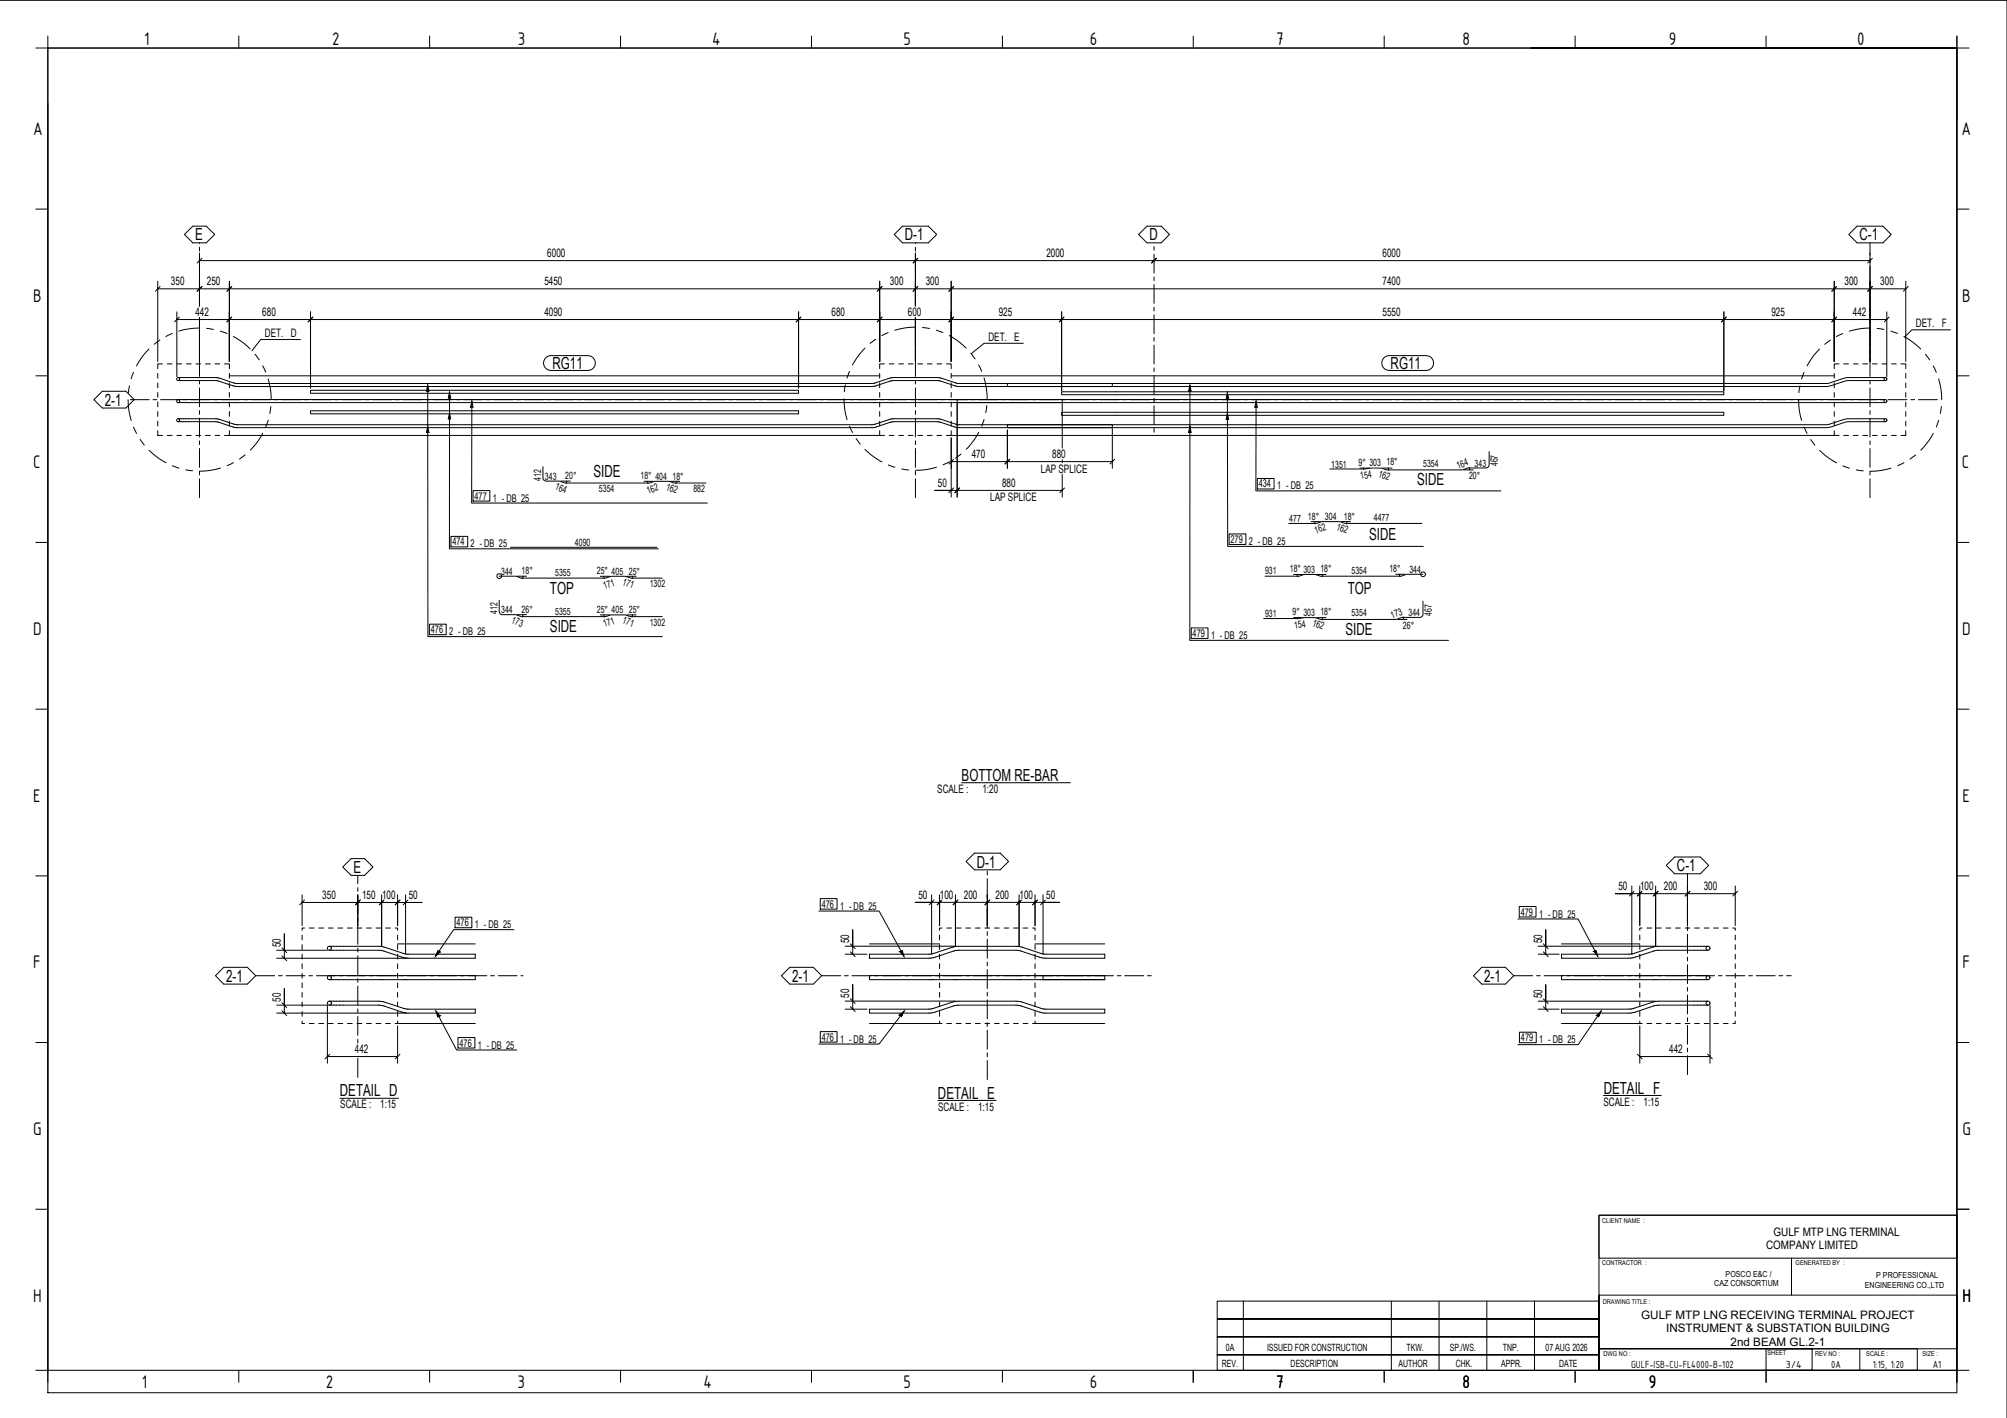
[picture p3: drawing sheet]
<svg xmlns="http://www.w3.org/2000/svg" width="841mm" height="594mm" viewBox="0 0 841 594" stroke-linecap="round" stroke-linejoin="round" font-family="sans-serif">
<!-- layer: S-GRID -->
<g fill="none" stroke="#000" stroke-width=".42">
<path d="M77.3 98.2l3.5-3.4h5.6l3.5 3.4-3.5 3.5h-5.6zM374.7 98.2l3.5-3.4h10.8l3.5 3.4-3.5 3.5h-10.8zM477.1 98.2l3.5-3.4h6l3.5 3.4-3.5 3.5h-6zM778.2 94.8h10.8l3.5 3.4-3.5 3.5h-10.8l-3.5-3.5zM83.6 101.7v.3M83.6 103.6v1.6M83.6 106.8v7.9M83.6 116.3v1.6M83.6 119.5v7.9M383.6 101.7v.3M383.6 103.6v1.6M383.6 106.8v7.9"/>
<path d="M383.6 116.3v1.6M383.6 119.5v7.9M483.6 103.3v1.6M483.6 106.5v7.9M483.6 116v1.6M483.6 119.2v7.9M783.6 101.7v5.2M783.6 108.5v1.6M783.6 111.6v8M83.6 133.9v1.6M83.6 137.1v7.9M383.6 133.9v1.6"/>
<path d="M383.6 137.1v7.9M483.6 128.7v1.6M483.6 131.9v7.9M783.6 121.2v1.6M783.6 124.3v8M783.6 133.9v1.6M783.6 137.1v7.9M83.6 146.6v1.6M83.6 149.8v7.9M83.6 159.3v1.6M383.6 146.6v1.6M383.6 149.8v7.9"/>
<path d="M383.6 159.3v1.6M483.6 141.4v1.6M483.6 144.6v7.9M483.6 154.1v1.6M483.6 157.3v7.9M783.6 146.6v1.6M783.6 149.8v7.9M783.6 159.3v1.6M42.9 163.9h9.9l3.4 3.5-3.4 3.6h-9.9l-3.5-3.6zM54.6 167.4h7.9M64.1 167.4h1.6M67.3 167.4h7.9"/>
<path d="M76.8 167.4h1.6M80 167.4h7.9M83.6 162.5v7.9M83.6 172v1.6M83.6 175.2v7.9M89.5 167.4h1.6M92.7 167.4h7.9M102.2 167.4h1.6M105.4 167.4h8M114.9 167.4h1.6M118.1 167.4h8M127.6 167.4h1.6"/>
<path d="M130.8 167.4h8M140.3 167.4h1.6M143.5 167.4h8M153 167.4h1.6M156.2 167.4h8M165.7 167.4h1.6M168.9 167.4h8M178.4 167.4h1.6M181.6 167.4h8M191.1 167.4h1.6M194.3 167.4h8M203.8 167.4h1.6"/>
<path d="M207 167.4h8M216.5 167.4h1.6M219.7 167.4h8M229.2 167.4h1.6M232.4 167.4h8M241.9 167.4h1.6M245.1 167.4h8M254.6 167.4h1.6M257.8 167.4h8M267.3 167.4h1.6M270.5 167.4h8M280 167.4h1.6"/>
<path d="M283.2 167.4h8M292.7 167.4h1.6M295.9 167.4h8M305.4 167.4h1.6M308.6 167.4h8M318.1 167.4h1.6M321.3 167.4h8M330.8 167.4h1.6M334 167.4h8M343.5 167.4h1.6M346.7 167.4h8M356.2 167.4h1.6"/>
<path d="M359.4 167.4h8M368.9 167.4h1.6M372.1 167.4h8M381.6 167.4h1.6M383.6 162.5v7.9M383.6 172v1.6M383.6 175.2v7.9M384.8 167.4h8M394.3 167.4h1.6M397.5 167.4h8M407 167.4h1.6M410.2 167.4h8"/>
<path d="M419.7 167.4h1.6M422.9 167.4h8M432.4 167.4h1.6M435.6 167.4h8M445.1 167.4h1.6M448.3 167.4h8M457.8 167.4h1.6M461 167.4h8M470.5 167.4h1.6M473.7 167.4h8M483.2 167.4h1.6M483.6 166.8v1.6"/>
<path d="M483.6 170v7.9M483.6 179.5v1.6M486.4 167.4h8M495.9 167.4h1.6M499.1 167.4h8M508.6 167.4h1.6M511.8 167.4h8M521.3 167.4h1.6M524.5 167.4h8M534 167.4h1.6M537.2 167.4h8M546.7 167.4h1.6"/>
<path d="M549.9 167.4h8M559.4 167.4h1.6M562.6 167.4h8M572.1 167.4h1.6M575.3 167.4h8M584.8 167.4h1.6M588 167.4h8M597.5 167.4h1.6M600.7 167.4h8M610.2 167.4h1.6M613.4 167.4h8M622.9 167.4h1.6"/>
<path d="M626.1 167.4h8M635.6 167.4h1.6M638.8 167.4h8M648.3 167.4h1.6M651.5 167.4h8M661 167.4h1.6M664.2 167.4h8M673.7 167.4h1.6M676.9 167.4h8M686.4 167.4h1.6M689.6 167.4h8M699.1 167.4h1.6"/>
<path d="M702.3 167.4h8M711.8 167.4h1.6M715 167.4h8M724.5 167.4h1.6M727.7 167.4h8M737.2 167.4h1.6M740.4 167.4h8M749.9 167.4h1.6M753.1 167.4h8M762.6 167.4h1.6M765.8 167.4h8M775.3 167.4h1.6"/>
<path d="M778.5 167.4h8M783.6 162.5v7.9M783.6 172v1.6M783.6 175.2v7.9M788 167.4h1.6M791.2 167.4h8M800.7 167.4h1.6M803.9 167.4h8M83.6 184.7v1.6M83.6 187.9v7.9M83.6 197.4v1.6M383.6 184.7v1.6"/>
<path d="M383.6 187.9v7.9M383.6 197.4v1.6M783.6 184.7v1.6M783.6 187.9v7.9M783.6 197.4v1.6M83.6 200.6v7.9M383.6 200.6v7.9M783.6 200.6v7.9M143.6 363.2l3.5-3.5h5.7l3.5 3.5-3.5 3.5h-5.7zM149.9 366.7v3.6M149.9 371.9v1.5M149.9 375v8"/>
<path d="M404.8 360.9l3.5-3.5h10.8l3.5 3.5-3.5 3.5h-10.8zM413.7 364.9v1.6M413.7 368.1v8M413.7 377.6v1.6M698.2 362.6l3.5-3.6h10.8l3.5 3.6-3.5 3.5h-10.8zM707.1 366.1v7.9M707.1 375.6v1.6M707.1 378.8v7.9M149.9 384.6v1.5M149.9 387.7v8M149.9 397.3v1.5M413.7 380.8v8"/>
<path d="M413.7 390.3v1.6M413.7 393.5v8M707.1 388.3v1.6M707.1 391.5v7.9M93.8 405.3h9.9l3.5 3.5-3.5 3.5h-9.9l-3.5-3.5zM107.2 408.8h7.9M116.7 408.8h1.6M119.9 408.8h7.9M129.4 408.8h1.6M132.6 408.8h7.9M142.1 408.8h1.6M145.3 408.8h7.9"/>
<path d="M149.9 400.4v8M149.9 410v1.5M149.9 413.1v8M154.8 408.8h1.6M158 408.8h7.9M167.5 408.8h1.6M170.7 408.8h7.9M180.2 408.8h1.6M183.4 408.8h7.9M192.9 408.8h1.6M196.1 408.8h7.9M205.6 408.8h1.6"/>
<path d="M208.8 408.8h7.9M218.3 408.8h.8M327.4 408.8l3.5-3.5h9.9l3.5 3.5-3.5 3.5h-9.9zM344.3 408.8h8M353.9 408.8h1.6M357 408.8h8M366.6 408.8h1.6M369.7 408.8h8M379.3 408.8h1.6M382.4 408.8h8M392 408.8h1.6M395.1 408.8h8"/>
<path d="M404.7 408.8h1.6M407.8 408.8h8M413.7 403v1.6M413.7 406.2v8M413.7 415.7v1.6M413.7 418.9v8M417.4 408.8h1.6M420.5 408.8h8M430.1 408.8h1.6M433.2 408.8h8M442.8 408.8h1.6M445.9 408.8h8"/>
<path d="M455.5 408.8h1.6M458.6 408.8h8M468.2 408.8h1.6M471.3 408.8h8M480.9 408.8h1.6M620.9 405.3h9.9l3.6 3.5-3.6 3.5h-9.9l-3.4-3.5zM634.4 408.8h7.9M643.9 408.8h1.5M647.1 408.8h7.9M656.6 408.8h1.5M659.8 408.8h7.9M669.3 408.8h1.5"/>
<path d="M672.5 408.8h7.9M682 408.8h1.5M685.2 408.8h7.9M694.7 408.8h1.5M697.9 408.8h7.9M707.1 401v1.6M707.1 404.2v7.9M707.1 413.7v1.6M707.1 416.9v7.9M707.4 408.8h1.5M710.6 408.8h7.9M720.1 408.8h1.5"/>
<path d="M723.3 408.8h7.9M732.8 408.8h1.5M736 408.8h7.9M745.5 408.8h1.5M748.7 408.8h1.9M149.9 422.7v1.5M149.9 425.8v8M149.9 435.4v1.5M413.7 428.4v1.6M413.7 431.6v8M707.1 426.4v1.6M707.1 429.6v7.9"/>
<path d="M707.1 439.1v1.6M149.9 443.4v8M413.7 441.1v1.6M413.7 444.3v8M707.1 442.3v7.9"/>
</g>
<!-- layer: Part -->
<path d="M96.1 157.5h272.5M398.6 157.5h370M96.1 182.4h272.5M398.6 182.4h370M166.6 395.4h32.6M364.3 395.4h29.4M433.7 395.4h29.2M654.3 395.4h32.8M166.6 428.8h32.6M364.3 428.8h29.4M433.7 428.8h29.2M654.3 428.8h32.8" fill="none" stroke="#000" stroke-width=".42"/>
<!-- layer: OtherObjectType -->
<g fill="none" stroke="#000" stroke-width=".42">
<path d="M.1 .1h840.9v594M20.1 15.1v5h-5.1M100.1 15.1v5M180 15.1v5M260 15.1v5M340 15.1v5M420.1 15.1v5M500 15.1v5M580 15.1v5M660 15.1v5M740.1 15.1v5M820 15.1v564"/>
<path d="M641.6 20.1h178.4h-799.9v554h805M825.1 20.1h-5.1v30.2M20.1 43.4v531.2M15 87.6h5.1M820 87.6h5.1M15 157.5h5.1M820 157.5h5.1M15 227.3h5.1M820 227.3h5.1M15 297.1h5.1M820 297.1h5.1M403 327.9h45.5"/>
<path d="M15 367h5.1M820 367h5.1M15 436.8h5.1M820 436.8h5.1M671.9 458.9h24.2M142.4 460.1h24.6M393.1 461h24.3M15 506.6h5.1M670 509.1h150v18h-150zM670 509.1h150v65h-150h89.4v-9h-89.4h150v-22.5h-150v31.5zM820 506.6h5.1M750.7 527.1v15.5"/>
<path d="M510.1 545.1h159.9v29h-159.9v-6.5h159.9h-159.9v-7.5h159.9h-159.9v-7.5h159.9h-159.9zM521 545.1v29M583 545.2v28.9M603 545.2v28.9M623 545.1v29M643 545.1v29M15 574.1h5.1v5M100.1 574.1v5M180 574.1v5M260 574.1v5M340 574.1v5M420.1 574.1v5"/>
<path d="M500 574.1v5M580 574.1v5M660 574.1v5M740.1 565.1h63.3v9h-63.3zM740.1 574.1v5M779.3 565.1v9"/>
</g>
<!-- layer: ReinforcingBar -->
<g fill="none" stroke="#000" stroke-width=".42">
<path d="M74.7 158.2l16.5 .1 8 2.4h266.4l7.9-2.4 19.1-.1 2.1 .3 6.9 2.2h64.5v1.2h-64.5l-8.5-2.5h-18.9l-8.5 2.5h-266.1l-2.1-.3-7-2.2h-15.8M790.1 158.2l-16.6 .1-8 2.4h-343.4v1.2h343l2.1-.3 7-2.2h15.9M74.7 175.4h15.9l8.6 2.5h266.4l8.4-2.5h19.2l8.4 2.5h64.5v1.3h-64.5l-9-2.5h-18l-8.9 2.5h-266.6l-8.1-2.4-16.3-.1M74.7 167.4h370.4v1.3h-370.4M130.1 163.5h204.5v1.3h-204.5zM130.1 172.1h204.5v1.3h-204.5zM444.9 172.7h277.5v1.3h-277.5zM444.9 164.1h277.5v1.3h-277.5zM790.1 167.4h-389v1.3h389M790.1 175.4h-16l-8.6 2.5h-343.4v1.3h343.5l8.2-2.4 16.3-.1M138 396.5h21.3l11.4 3.3h28.5v1.7h-27.9l-2.2-.3-9.3-3-21.8-.1M364.3 399.8h25.4l11.3-3.3h25.5l11.3 3.3h25.1v1.7l-25.2-.1-2.1-.4-8.1-2.7-1.8-.2-25.2 .1-8.7 2.8-2.7 .5h-24.8z"/>
<path d="M715.7 396.5h-21.3l-11.4 3.3h-28.7v1.7h28.1l2.2-.3 9.4-3 21.7-.1M138 419.5h21.3l10.8 3.2 29.1 .1v1.6h-28.6l-11.4-3.3h-21.2M138 408.7h61.2v1.7h-61.2M462.9 408.7h-25.8v1.7h25.8M462.9 408.7h-98.6v1.7h98.6M462.9 408.7v1.7M715.7 419.5h-21.3l-10.8 3.2-29.3 .1v1.6h28.9l11.3-3.3h21.2M715.7 408.7h-61.4v1.7h61.4M364.3 422.8h24.8l1.7-.2 8.2-2.7 2-.4h24.8l2.7 .4 8.7 2.8 25.7 .1v1.6h-25.2l-10.2-3.1-1.8-.2h-24.6l-11.3 3.3h-25.5z"/>
<circle cx="74.7" cy="158.8" r=".64"/>
<circle cx="790.1" cy="158.8" r=".62"/>
<circle cx="74.7" cy="168" r=".65"/>
<circle cx="74.7" cy="176.1" r=".64"/>
<circle cx="790.1" cy="168" r=".63"/>
<circle cx="790.1" cy="176.1" r=".62"/>
<circle cx="209.2" cy="241.4" r="1.01"/>
<circle cx="596.3" cy="240.6" r="1"/>
<circle cx="138" cy="397.3" r=".84"/>
<circle cx="715.7" cy="397.3" r=".84"/>
<circle cx="138" cy="409.6" r=".84"/>
<circle cx="715.7" cy="409.6" r=".84"/>
<circle cx="138" cy="420.3" r=".84"/>
<circle cx="715.7" cy="420.3" r=".84"/>
</g>
<!-- layer: GraphicObject -->
<g fill="none" stroke="#000" stroke-width=".42">
<path d="M66.1 156.4v2M68.1 152.5h-2v1.9M70.1 152.5h2M74.1 152.5h2M78.1 152.5h2M82.1 152.5h2M86.1 152.5h2M90.1 152.5h2M94.1 152.5h2v1.9M96.1 156.4v2M368.6 156.4v2M370.6 152.5h-2v1.9"/>
<path d="M372.6 152.5h2M376.6 152.5h2M380.6 152.5h2M384.6 152.5h2M388.6 152.5h2M392.6 152.5h2M396.6 152.5h2v1.9M398.6 156.4v2M768.6 156.4v2M770.6 152.5h-2v1.9M772.6 152.5h2M776.6 152.5h2"/>
<path d="M780.6 152.5h2M784.6 152.5h2M788.6 152.5h2M792.6 152.5h2M796.6 152.5h2v1.9M798.6 156.4v2M66.1 160.5v1.9M66.1 164.4v2M66.1 168.5v1.9M66.1 172.4v2M66.1 176.5v1.9M96.1 160.5v1.9"/>
<path d="M96.1 164.4v2M96.1 168.5v1.9M96.1 172.4v2M96.1 176.5v1.9M368.6 160.5v1.9M368.6 164.4v2M368.6 168.5v1.9M368.6 172.4v2M368.6 176.5v1.9M398.6 160.5v1.9M398.6 164.4v2M398.6 168.5v1.9"/>
<path d="M398.6 172.4v2M398.6 176.5v1.9M768.6 160.5v1.9M768.6 164.4v2M768.6 168.5v1.9M768.6 172.4v2M768.6 176.5v1.9M798.6 160.5v1.9M798.6 164.4v2M798.6 168.5v1.9M798.6 172.4v2M798.6 176.5v1.9"/>
<path d="M66.1 180.4v2h2M70.1 182.4h2M74.1 182.4h2M78.1 182.4h2M82.1 182.4h2M86.1 182.4h2M90.1 182.4h2M96.1 180.4v2h-2M368.6 180.4v2h2M372.6 182.4h2M376.6 182.4h2M380.6 182.4h2"/>
<path d="M384.6 182.4h2M388.6 182.4h2M392.6 182.4h2M398.6 180.4v2h-2M768.6 180.4v2h2M772.6 182.4h2M776.6 182.4h2M780.6 182.4h2M784.6 182.4h2M788.6 182.4h2M792.6 182.4h2M798.6 180.4v2h-2"/>
<path d="M126.6 391.8v2M126.6 395.8v2M126.6 399.8v2M127.6 388.8h-1v1M129.6 388.8h2M133.6 388.8h2M137.6 388.8h2M141.6 388.8h2M145.6 388.8h2M149.6 388.8h2M153.6 388.8h2M157.6 388.8h2"/>
<path d="M161.6 388.8h2M165.6 388.8h1v1M166.6 391.8v2M166.6 395.8v2M166.6 399.8v2M393.7 391.8v2M393.7 395.8v2M393.7 399.8v2M394.7 388.8h-1v1M396.7 388.8h2M400.7 388.8h2M404.7 388.8h2"/>
<path d="M408.7 388.8h2M412.7 388.8h2M416.7 388.8h2M420.7 388.8h2M424.7 388.8h2M428.7 388.8h2M432.7 388.8h1v1M433.7 391.8v2M433.7 395.8v2M433.7 399.8v2M687.1 391.8v2M687.1 395.8v2"/>
<path d="M687.1 399.8v2M688.1 388.8h-1v1M690.1 388.8h2M694.1 388.8h2M698.1 388.8h2M702.1 388.8h2M706.1 388.8h2M710.1 388.8h2M714.1 388.8h2M718.1 388.8h2M722.2 388.8h1.9M726.1 388.8h1v1"/>
<path d="M727.1 391.8v2M727.1 395.8v2M727.1 399.8v2M126.6 403.8v2M126.6 407.8v2M126.6 411.8v2M126.6 415.8v2M126.6 419.8v2M166.6 403.8v2M166.6 407.8v2M166.6 411.8v2M166.6 415.8v2"/>
<path d="M166.6 419.8v2M393.7 403.8v2M393.7 407.8v2M393.7 411.8v2M393.7 415.8v2M393.7 419.8v2M433.7 403.8v2M433.7 407.8v2M433.7 411.8v2M433.7 415.8v2M433.7 419.8v2M687.1 403.8v2"/>
<path d="M687.1 407.8v2M687.1 411.8v2M687.1 415.8v2M687.1 419.8v2M727.1 403.8v2M727.1 407.8v2M727.1 411.8v2M727.1 415.8v2M727.1 419.8v2M126.6 427.8v1h1M126.6 423.8v2M129.6 428.8h2"/>
<path d="M133.6 428.8h2M137.6 428.8h2M141.6 428.8h2M145.6 428.8h2M149.6 428.8h2M153.6 428.8h2M157.6 428.8h2M161.6 428.8h2M166.6 427.8v1h-1M166.6 423.8v2M393.7 427.8v1h1M393.7 423.8v2"/>
<path d="M396.7 428.8h2M400.7 428.8h2M404.7 428.8h2M408.7 428.8h2M412.7 428.8h2M416.7 428.8h2M420.7 428.8h2M424.7 428.8h2M428.7 428.8h2M433.7 427.8v1h-1M433.7 423.8v2M687.1 427.8v1h1"/>
<path d="M687.1 423.8v2M690.1 428.8h2M694.1 428.8h2M698.1 428.8h2M702.1 428.8h2M706.1 428.8h2M710.1 428.8h2M714.1 428.8h2M718.1 428.8h2M722.2 428.8h1.9M727.1 427.8v1h-1M727.1 423.8v2"/>
</g>
<!-- layer: Z-DIMENSIONS -->
<g fill="none" stroke="#000" stroke-width=".42">
<path d="M66.1 117.8v33.6M83.6 109.2h.1M83.6 109.2h700M83.6 106v22.2M84.6 108.2l-2 2M96.1 117.8v33.6M368.6 117.8v33.6M383.6 109.2h.1M383.6 106v22.2M384.6 108.2l-2 2M398.6 117.8v33.6M482.6 110.2l2-2-2 2"/>
<path d="M768.6 117.8v33.6M783.6 109.2h.1M783.6 106v45.4M784.6 108.2l-2 2M798.6 117.8v33.6M66.1 121h.1M66.1 121h17.5M67.1 120l-2 2M74.1 133.9h.1M74.1 133.9h22M74.1 130.7v27.1M75.1 132.9l-2 1.9"/>
<path d="M83.6 121h12.5M83.6 121h.1M83.6 133.1v18.3M84.6 120l-2 2M96.1 133.9h34M96.1 133.9h.1M96.1 121h272.5M96.1 121h.1M97.1 132.9l-2 1.9M97.1 120l-2 2M130.1 133.9h204.5M130.1 133.9h.1"/>
<path d="M130.1 130.7v31.8M131.1 132.9l-2 1.9M334.6 133.9h34M334.6 133.9h.1M334.6 130.7v31.8M335.6 132.9l-2 1.9M368.6 133.9h30M368.6 133.9h.1M368.6 121h15M368.6 121h.1M369.6 132.9l-2 1.9M369.6 120l-2 2"/>
<path d="M383.6 121h15M383.6 121h.1M383.6 133.1v18.3M384.6 120l-2 2M398.6 133.9h.1M398.6 121h.1M398.6 133.9h323.8M398.6 121h385M399.6 132.9l-2 1.9M399.6 120l-2 2M444.9 133.9h.1M444.9 130.7v33.1"/>
<path d="M445.8 132.9l-1.9 1.9M722.4 133.9h46.2M722.4 133.9h.1M722.4 130.7v33.1M723.4 132.9l-2 1.9M768.6 121h.1M768.6 133.9h.1M768.6 133.9h22M769.6 120l-2 2M769.6 132.9l-2 1.9M783.6 121h15M783.6 121h.1"/>
<path d="M784.6 120l-2 2M790.6 133.9h.1M790.6 130.7v27.1M791.6 132.9l-2 1.9M798.6 121h.1M799.6 120l-2 2M401.1 169.1v39.2M445.1 169.1v18.6M466.1 179.5v16.7M398.6 193.4h.1M398.6 193.4h67.5M398.6 183.4v24.9"/>
<path d="M399.6 192.4l-2 2M422.1 193.4h.1M422.1 180.2v16M423.1 192.4l-2 2M445.1 192.6v1.3M445.1 198.7v9.6M466.1 193.4h.1M467.1 192.4l-2 2M391.7 205.5h6.9h-6.9M398.6 205.5h.1M398.6 205.5h46.5M399.6 204.4l-2 2"/>
<path d="M401.1 205.5h.1M402.1 204.4l-2 2M445.1 205.5h.1M446.1 204.4l-2 2M126.6 378.1h.1M126.6 378.1h23.3M126.6 374.9v12.9M127.6 377.1l-2 2M149.9 378.1h10M149.9 378.1h.1M149.9 374.9v12.9M150.9 377.1l-1.9 2"/>
<path d="M159.9 378.1h6.7M159.9 378.1h.1M159.9 374.9v21.4M160.9 377.1l-2 2M166.6 378.1h3.4M166.6 378.1h.1M166.6 374.9v12.9M167.6 377.1l-2 2M170 378.1h6.8zM170 374.9v24.7M170.9 377.1l-2 2M383.5 378.1h6.9h-6.9"/>
<path d="M390.4 378.1h.1M390.4 378.1h10M390.4 374.9v24.7M391.4 377.1l-2 2M393.7 378.1h.1M393.7 374.9v12.9M394.7 377.1l-1.9 2 1.7-1.8M400.4 378.1h13.3M400.4 378.1h.1M400.4 374.9v21.4M401.4 377.1l-2 2M413.7 378.1h13.3"/>
<path d="M413.7 378.1h.1M413.7 374.9v12.9M414.7 377.1l-2 2M427 378.1h6.7M427 378.1h.1M427 374.9v21.4M428.1 377.1l-2 2M433.7 378.1h3.4M433.7 378.1h.1M433.7 374.9v12.9M434.7 377.1l-2 2M437.1 378.1h6.8z"/>
<path d="M437.1 374.9v24.7M438.1 377.1l-2 2M676.9 374.4h6.9h-6.9M683.8 374.4h.1M683.8 374.4h10M683.8 371.2v28.4M684.8 373.4l-2 2M687.1 374.4h.1M687.1 371.2v16.6M688.1 373.4l-2 2M693.8 374.4h13.3M693.8 374.4h.1"/>
<path d="M693.8 371.2v25.1M694.8 373.4l-2 2M707.1 374.4h20M707.1 374.4h.1M707.1 371.2v16.6M708.1 373.4l-2 2M727.1 374.4h.1M727.1 371.2v16.6M728.1 373.4l-2 2M115.9 398.1h21.2M118.1 397.1l2 2M119.2 391.3v6.8z"/>
<path d="M119.2 398.1v3.4M354.1 399.8h9.2M354.1 396.4h46.2M356.3 398.8l2 2M356.3 395.4l2 2M357.3 399.8h.1M357.3 389.6v6.8zM357.3 396.4v3.4M644.6 399.8h8.8M644.6 396.4h49.2M646.8 398.8l1.9 2M646.8 395.4l1.9 2"/>
<path d="M647.7 399.8h.1M647.7 389.6v6.8zM647.7 396.4v3.4M115.9 401.5h54.8M118.1 400.5l2 2M119.2 401.5h.1M119.2 414.2v6.9zM354.1 419.4h46.4M356.3 418.4l2 2M357.3 412.6v6.8zM357.3 419.4v3.4M644.6 419.5h49.1"/>
<path d="M646.8 418.5l1.9 1.9M647.7 412.6v6.9zM647.7 419.5v3.3M115.9 424.4h54.4M115.9 421.1h21.2M118.1 423.5l2 2M118.1 420.1l2 2M119.2 424.4h.1M119.2 421.1v3.3M137.2 421.3v24.1M166.6 429.8v15.6M354.1 422.8h9.2"/>
<path d="M356.3 421.8l2 2M357.3 422.8h.1M644.6 422.8h8.8M646.8 421.8l1.9 2M647.7 422.8h.1M687.1 429.8v15.6M716.6 421.3v24.1M137.2 442.7h.1M137.2 442.7h29.4M138.2 441.7l-2 1.9M166.6 442.7h.1M167.6 441.7l-2 1.9"/>
<path d="M686.1 441.7l2 1.9M687.1 442.7h.1M687.1 442.7h29.5M715.6 441.7l1.9 1.9M716.6 442.7h.1"/>
</g>
<!-- layer: DetailSymbol -->
<g fill="none" stroke="#000" stroke-width=".42">
<path d="M72.2 139.7l-2.7 1.3M83.6 137.4l-4.4 .4-4.2 .9M86.6 137.6l2.9 .4M92.4 138.7l2.7 1M372.2 139.4l-2.7 1.2M383.7 137a29.9 29.9 0 0 0-8.8 1.4M386.6 137.2l2.9 .4M392.4 138.4l2.7 .9M772.2 139.8l-2.7 1.2M783.7 137.4a29.9 29.9 0 0 0-8.8 1.3M786.6 137.6l2.9 .4M792.4 138.7l2.7 1"/>
<path d="M817.3 138.2h-16.2l-2.9 3M56 156l-1.1 2.7M62.4 146.2l-2.2 2.5-3 4.6M67 142.5l-2.4 1.7M97.8 141l2.8 1.6 4.2 3.6M106.8 148.4l1.8 2.4M110.1 153.3l1.3 2.6M112.4 158.7l.9 4.3 .4 4.4M125.8 142.3h-16.6l-3.6 4.7M356 155.6l-1 2.8M362.4 145.9l-2.2 2.5-3 4.5M367 142.1l-2.4 1.8"/>
<path d="M397.8 140.6l2.7 1.7 4.4 3.6M406.9 148l1.7 2.4M410.1 152.9l1.3 2.7M412.4 158.3a29.4 29.4 0 0 1 1.3 8.8M428.8 143.8h-16.4l-5.4 4.4M756 156l-1 2.8M762.5 146.2l-2.3 2.5-3 4.6M767 142.5l-2.3 1.8M797.8 141l2.8 1.6 4.3 3.6M806.9 148.4l1.7 2.4M810.1 153.3l1.3 2.7M812.4 158.7a29.4 29.4 0 0 1 1.3 8.7"/>
<path d="M53.7 167.4a29.9 29.9 0 0 0 1.3 8.8M54.3 161.6l-.5 2.9M56 178.9l1.2 2.7M112.4 176.1l-1 2.7M113.5 170.3l-.4 2.9M353.7 167.1a28.1 28.1 0 0 0 1.3 8.7M354.3 161.2l-.5 2.9M356 178.5l1.2 2.7M412.4 175.7l-1 2.8M413.5 169.9l-.4 3M753.7 167.4a27.6 27.6 0 0 0 1.3 8.8M754.3 161.6l-.5 2.9"/>
<path d="M756 178.9l1.2 2.7M812.4 176.1l-1 2.8M813.5 170.3l-.4 2.9M58.7 184.1l1.8 2.4M62.5 188.7l4.2 3.5 2.8 1.7M72.2 195.1l2.8 1M77.8 196.8l3 .4M92.4 196.1a29.9 29.9 0 0 1-8.7 1.3M97.8 193.8l-2.6 1.3M102.7 190.6l-2.3 1.7M110.1 181.5l-1.7 2.8-3.5 4.3M358.8 183.7l1.7 2.4"/>
<path d="M362.5 188.3l2.4 2.2 4.7 3M372.2 194.8l2.8 1M377.9 196.5l2.9 .4M392.4 195.8a28.1 28.1 0 0 1-8.7 1.2M397.8 193.5l-2.6 1.2M402.7 190.2l-2.3 1.8M410.1 181.2l-1.6 2.8-3.6 4.2M758.8 184.1l1.7 2.4M762.5 188.7l2.4 2.2 4.7 3M772.2 195.2l2.8 .9M777.9 196.9l2.9 .4M792.4 196.1a29.9 29.9 0 0 1-8.7 1.4"/>
<path d="M797.8 193.9l-2.6 1.2M802.7 190.6l-2.3 1.8M810.1 181.5l-1.6 2.8-3.6 4.3"/>
</g>
<!-- layer: Text -->
<path d="M228.8 149.8l2.1-.8h15.5a3.1 3.1 0 0 1 3.1 3.1 3.1 3.1 0 0 1-3.1 3.1h-15.5a3.1 3.1 0 0 1-2.9-2 3.1 3.1 0 0 1 .8-3.4zM580 149.8l2.2-.8h15.4a3.1 3.1 0 0 1 3.1 3.1 3.1 3.1 0 0 1-3.1 3.1h-15.4a3.1 3.1 0 0 1-3-2 3.1 3.1 0 0 1 .8-3.4z" fill="none" stroke="#000" stroke-width=".42"/>
<!-- layer: ReinforcingBarMark -->
<g fill="none" stroke="#000" stroke-width=".42">
<path d="M179.2 161.3l.1 105.4h98.3M188.4 164.3l-.1 65.6h87.6M197.7 168l-.1 42.7h98.8M498.6 162.7v105.6h108.4M514.3 164.5l.2 64.4h82M526.4 168l-.1 37.7h102.6M227.5 195.6v4.7a1.3 1.3 0 0 0 1.3 1.3h5.7l2.2 .8h35.4l2.2-.8h6.1l2.2 .8h13.2M569.9 196.1h3.9M571.4 196.1v.5M579.4 196.1h3.9M581.9 196.1l-.2 1M613.4 196.9h3.9"/>
<path d="M615.6 195.8l.2 1.1M624 189.2v5.5a1.3 1.3 0 0 1-1.3 1.4h-7.6l-2.3 .8h-31.7l-2.3-.8h-4.4l-2.2 .4h-14.9M198.2 205.5h7.1v4.4h-7.1zM235.1 201.6h3.9M237.5 201.6l-.2 1M269.9 201.6h3.9M271.3 201.6l.2 1M281 201.6h3.8M283.4 201.6l-.2 1M526.9 200.5h7v4.4h-7zM540 219.3h11.6l2.4-.8h7.3l2.5 .8h32.1M549.4 218.5h4"/>
<path d="M551 218.5l.1 1M562 218.5h3.9M564.5 218.5l-.2 1M189 224.7h7v4.4h-7zM213.9 229.3h61.4M515.1 223.7h7v4.4h-7zM209.2 251.5v4.7a1.3 1.3 0 0 0 1.3 1.3h5.6l2.3 .8h35.4l2.1-.7h6.3l2.1 .7h13.2M209.2 241.4h6.9l2.3 .8h35.4l2.3-.8h5.8l2.4 .8h13.2M216.7 257.5h3.9M216.7 241.4h3.9M219.1 257.5l-.1 1M219.1 241.4l-.1 1"/>
<path d="M251.5 257.6h4M251.5 241.4h4M253.1 257.6l.1 .9M253.1 241.4l.1 1M262.7 257.6h3.9M262.7 241.4h3.9M265 257.6l-.1 .9M265 241.4l-.1 1M542.1 240.7h3.9M542.1 258.8h3.9M543.5 240.7l.2 .9M543.6 258.8l.1 .5"/>
<path d="M551.8 258.8h3.9M551.8 240.7h3.9M554.2 258.8l-.2 .9M554.2 240.7l-.2 .9M584.9 240.6h3.9M585.7 259.5h3.9M586.4 240.6l.2 1M588 258.5l.1 1M596.3 251.9v5.5a1.3 1.3 0 0 1-1.3 1.3h-7.5l-2.5 .8h-31.5l-2.3-.7h-4.6l-2.2 .3h-14.9M596.3 240.6h-6.9l-2.3 .8h-33.8l-2.1-.7h-4.6l-2.2 .7h-14.3M179.9 261.5h7.1v4.4h-7.1zM499.2 263.1h7v4.4h-7z"/>
<path d="M343.7 376.5h7.1v4.4h-7.1zM636.6 379.8h7.1v4.4h-7.1zM190.7 384.3h7v4.4h-7zM215.3 389.5h-25.2l-7.6 11.1M343.1 381.7h25.3l10.4 18.9M636 385h25.3l8.2 15.6M182.7 423.6l8.6 16.3h25.3M191.9 434.7h7.1v4.4h-7.1zM343.7 432.2h7.1v4.4h-7.1zM378.9 423.6l-10.5 13.8h-25.3M636.7 432.4h7v4.5h-7zM670.9 423.6l-9.6 14.1h-25.2"/>
</g>
<g fill="#000" stroke="#000" stroke-width=".42">
<path d="M188.4 164.3l.4 2.5h-.9zM514.3 164.5l.5 2.5h-1z"/>
<path d="M179.2 178.7l.5 2.5h-1zM178.7 181.2h1z"/>
<path d="M179.2 161.3l.5 2.5h-1zM178.7 163.8h1z"/>
<path d="M188.4 172.9l.4 2.5h-.9zM187.9 175.4h.9z"/>
<path d="M197.7 168l.5 2.5h-1zM197.2 170.5h1z"/>
<path d="M498.6 178.6l.5 2.5h-1zM498.1 181.1h1z"/>
<path d="M498.6 161.3l.5 2.5h-1zM498.1 163.8h1z"/>
<path d="M514.3 173.1l.5 2.5h-1zM513.8 175.6h1z"/>
<path d="M526.4 168l.4 2.5h-.9zM525.9 170.5h.9z"/>
<path d="M183.5 398.3l.8 .5h-1zM183.3 398.8l-.8 1.8 1.8-1.8z"/>
<path d="M377.1 398.7l.9-.5 .2 .5zM377.1 398.7l1.7 1.9-.6-1.9z"/>
<path d="M667.9 398.6l.9-.4 .1 .4zM667.9 398.6l1.6 2-.6-2z"/>
<path d="M182.7 423.6l1.6 2h-1zM183.3 425.6l.2 .5 .8-.5z"/>
<path d="M376.9 425.3l2-1.7-.9 1.7zM376.9 425.3l.8 .6 .3-.6z"/>
<path d="M670.9 423.6l-.7 1.8h-1.1zM669.1 425.4l.8 .6 .3-.6z"/>
</g>
<!-- layer: 0 -->
<path d="M20.1 20.1h799.9v563.4h-799.9z" fill="none" stroke="#000" stroke-width=".42"/>
<g font-size="8.2">
<text x="60.4" y="18.9">1</text>
<text x="139.2" y="18.9">2</text>
<text x="216.9" y="18.9">3</text>
<text x="298.4" y="18.9">4</text>
<text x="378.7" y="18.9">5</text>
<text x="456.7" y="18.9">6</text>
<text x="534.7" y="18.9">7</text>
<text x="612.8" y="18.9">8</text>
<text x="699.3" y="18.9">9</text>
<text x="778.2" y="18.9">0</text>
<text x="13.9" y="56.6">A</text>
<text x="821.9" y="56.6">A</text>
<text x="13.9" y="126.4">B</text>
<text x="822.2" y="126.4">B</text>
<text x="13.9" y="196.2">C</text>
<text x="822.1" y="196.2">C</text>
<text x="13.9" y="266">D</text>
<text x="822.2" y="266">D</text>
<text x="13.9" y="335.9">E</text>
<text x="822.4" y="335.9">E</text>
<text x="13.9" y="405.7">F</text>
<text x="822.4" y="405.7">F</text>
<text x="13.9" y="475.5">G</text>
<text x="822.4" y="475.5">G</text>
<text x="13.9" y="545.4">H</text>
<text x="822.4" y="545.4">H</text>
<text x="59.5" y="581.6">1</text>
<text x="136.5" y="581.6">2</text>
<text x="216.8" y="581.6">3</text>
<text x="294.8" y="581.6">4</text>
<text x="378.7" y="581.6">5</text>
<text x="456.7" y="581.6">6</text>
<text x="534.7" y="581.6">7</text>
<text x="612.8" y="581.6">8</text>
<text x="690.9" y="581.6">9</text>
</g>
<g font-size="7">
<text x="81.8" y="100.7">E</text>
<text x="379.2" y="100.7">D-1</text>
<text x="481.7" y="100.7">D</text>
<text x="779.2" y="100.7">C-1</text>
<text x="231.5" y="154.6">RG11</text>
<text x="582.7" y="154.6">RG11</text>
<text x="43.9" y="169.9">2-1</text>
<text x="248.7" y="200">SIDE</text>
<text x="593.9" y="203.4">SIDE</text>
<text x="573.8" y="226.4">SIDE</text>
<text x="230.4" y="249.1">TOP</text>
<text x="564.8" y="249.1">TOP</text>
<text x="230.4" y="264.9">SIDE</text>
<text x="563.8" y="266">SIDE</text>
<text x="403" y="327.2">BOTTOM RE-BAR</text>
<text x="148.1" y="365.7">E</text>
<text x="409.3" y="363.4">D-1</text>
<text x="702.7" y="365.1">C-1</text>
<text x="94.8" y="411.3">2-1</text>
<text x="331.9" y="411.3">2-1</text>
<text x="621.9" y="411.3">2-1</text>
<text x="142.4" y="459.4">DETAIL D</text>
<text x="393.1" y="460.3">DETAIL E</text>
<text x="672" y="458.2">DETAIL F</text>
</g>
<g font-size="4.9">
<text x="229.3" y="107.8">6000</text>
<text x="438.5" y="107.8">2000</text>
<text x="579.4" y="107.8">6000</text>
<text x="71.7" y="119.6">350</text>
<text x="86.7" y="119.6">250</text>
<text x="228.1" y="119.6">5450</text>
<text x="372.9" y="119.6">300</text>
<text x="387.9" y="119.6">300</text>
<text x="579.4" y="119.6">7400</text>
<text x="773" y="119.6">300</text>
<text x="787.9" y="119.6">300</text>
<text x="81.9" y="132.4">442</text>
<text x="109.9" y="132.4">680</text>
<text x="228.1" y="132.4">4090</text>
<text x="348.4" y="132.4">680</text>
<text x="380.4" y="132.4">600</text>
<text x="418.5" y="132.4">925</text>
<text x="579.4" y="132.4">5550</text>
<text x="742.3" y="132.4">925</text>
<text x="776.4" y="132.4">442</text>
<text x="802.9" y="137.2">DET. F</text>
<text x="111" y="141.3">DET. D</text>
<text x="414.2" y="142.8">DET. E</text>
<text x="407.2" y="192">470</text>
<text x="440.9" y="192">880</text>
<text x="393.1" y="204">50</text>
<text x="419.9" y="204">880</text>
<text x="436.2" y="198">LAP SPLICE</text>
<text x="415" y="209.9">LAP SPLICE</text>
<text x="392.8" y="332.2">SCALE :</text>
<text x="411.7" y="332.2">1:20</text>
<text x="135.1" y="376.6">350</text>
<text x="151.8" y="376.6">150</text>
<text x="160.1" y="376.6">100</text>
<text x="171.3" y="376.6">50</text>
<text x="384.8" y="376.6">50</text>
<text x="393.9" y="376.6">100</text>
<text x="403.9" y="376.6">200</text>
<text x="417.2" y="376.6">200</text>
<text x="427.2" y="376.6">100</text>
<text x="438.4" y="376.6">50</text>
<text x="678.2" y="373">50</text>
<text x="687.3" y="373">100</text>
<text x="697.3" y="373">200</text>
<text x="713.9" y="373">300</text>
<text x="355.9" y="395.1" transform="rotate(-90 355.9 395.1)">50</text>
<text x="646.3" y="395.1" transform="rotate(-90 646.3 395.1)">50</text>
<text x="117.7" y="396.8" transform="rotate(-90 117.7 396.8)">50</text>
<text x="117.7" y="419.8" transform="rotate(-90 117.7 419.8)">50</text>
<text x="355.9" y="418.1" transform="rotate(-90 355.9 418.1)">50</text>
<text x="646.3" y="418.1" transform="rotate(-90 646.3 418.1)">50</text>
<text x="148.7" y="441.2">442</text>
<text x="699.5" y="441.2">442</text>
<text x="142.6" y="464.4">SCALE :</text>
<text x="159.4" y="464.4">1:15</text>
<text x="393.1" y="465.3">SCALE :</text>
<text x="409.9" y="465.3">1:15</text>
<text x="671.9" y="463.2">SCALE :</text>
<text x="688.7" y="463.2">1:15</text>
<text x="743.2" y="517.7">GULF MTP LNG TERMINAL</text>
<text x="740.1" y="523.4">COMPANY LIMITED</text>
<text x="687.7" y="552.5">GULF MTP LNG RECEIVING TERMINAL PROJECT</text>
<text x="698.2" y="558.2">INSTRUMENT &amp; SUBSTATION BUILDING</text>
<text x="725.2" y="563.9">2nd BEAM GL.2-1</text>
</g>
<g font-size="4.7">
<text x="683.5" y="573.1">GULF-ISB-CU-FL4000-B-102</text>
<text x="748.4" y="573.1">3/4</text>
<text x="767.3" y="573.1">0A</text>
<text x="784.8" y="573.1">1:15, 1:20</text>
<text x="809.9" y="573.1">A1</text>
</g>
<g font-size="4.5">
<text x="198.8" y="209.4">477</text>
<text x="527.5" y="204.2">434</text>
<text x="535.2" y="205">1 - DB 25</text>
<text x="206.5" y="210.1">1 - DB 25</text>
<text x="515.6" y="227.5">279</text>
<text x="189.6" y="228.5">474</text>
<text x="197.2" y="229.3">2 - DB 25</text>
<text x="523.4" y="228.3">2 - DB 25</text>
<text x="180.5" y="265.3">476</text>
<text x="188.2" y="266.1">2 - DB 25</text>
<text x="499.8" y="266.9">479</text>
<text x="507.5" y="267.7">1 - DB 25</text>
<text x="344.3" y="380.3">476</text>
<text x="352" y="381.1">1 - DB 25</text>
<text x="637.2" y="383.6">479</text>
<text x="191.3" y="388.1">476</text>
<text x="199" y="388.9">1 - DB 25</text>
<text x="644.9" y="384.4">1 - DB 25</text>
<text x="344.3" y="436">476</text>
<text x="352" y="436.8">1 - DB 25</text>
<text x="637.3" y="436.3">479</text>
<text x="645" y="437.1">1 - DB 25</text>
<text x="192.6" y="438.5">476</text>
<text x="200.2" y="439.3">1 - DB 25</text>
</g>
<g font-size="4.2">
<text x="557.9" y="195.9">1351</text>
<text x="569.3" y="195.1">9° 303</text>
<text x="581" y="194.8">18°</text>
<text x="596.4" y="195.6">5354</text>
<text x="611.1" y="196.6" transform="rotate(-20 611.1 196.6)">164</text>
<text x="617.9" y="195.6">343</text>
<text x="627.7" y="195.4" transform="rotate(-90 627.7 195.4)">467</text>
<text x="226.8" y="201.3" transform="rotate(-90 226.8 201.3)">412</text>
<text x="228.4" y="200.9">343</text>
<text x="236.9" y="200.7">20°</text>
<text x="268.4" y="200.8">18° 404</text>
<text x="281.8" y="201.1">18°</text>
<text x="570.3" y="200.8" transform="rotate(-10 570.3 200.8)">154</text>
<text x="577.4" y="199.7" transform="rotate(18 577.4 199.7)">162</text>
<text x="615.6" y="200.8">20°</text>
<text x="232.4" y="205" transform="rotate(20 232.4 205)">164</text>
<text x="251" y="206.1">5354</text>
<text x="271.6" y="206.9" transform="rotate(-19 271.6 206.9)">162</text>
<text x="278.9" y="205.2" transform="rotate(18 278.9 205.2)">162</text>
<text x="290.6" y="206.3">882</text>
<text x="540.3" y="218.8">477</text>
<text x="548.1" y="217.7">18° 304</text>
<text x="559.7" y="221.8" transform="rotate(18 559.7 221.8)">162</text>
<text x="563.1" y="217.7">18°</text>
<text x="575.7" y="218.4">4477</text>
<text x="551.4" y="223.6" transform="rotate(-18 551.4 223.6)">162</text>
<text x="240.9" y="228.6">4090</text>
<text x="540.5" y="239.8">18° 303</text>
<text x="553.3" y="239.8">18°</text>
<text x="582.2" y="239.8">18°</text>
<text x="210" y="240.8">344</text>
<text x="218.6" y="240.6">18°</text>
<text x="232.6" y="241.3">5355</text>
<text x="250.1" y="240.7">25° 405</text>
<text x="260.6" y="245" transform="rotate(18 260.6 245)">171</text>
<text x="263.5" y="240.9">25°</text>
<text x="530.1" y="240.6">931</text>
<text x="566.4" y="240.6">5354</text>
<text x="590.6" y="240.1">344</text>
<text x="253.3" y="246.7" transform="rotate(-18 253.3 246.7)">171</text>
<text x="272.3" y="246.1">1302</text>
<text x="208.5" y="257.2" transform="rotate(-90 208.5 257.2)">412</text>
<text x="210" y="256.9">344</text>
<text x="218.6" y="256.6">26°</text>
<text x="232.6" y="257.5">5355</text>
<text x="250.1" y="256.8">25° 405</text>
<text x="263.5" y="257">25°</text>
<text x="541.6" y="257.7">9° 303</text>
<text x="553.3" y="257.5">18°</text>
<text x="600" y="258" transform="rotate(-90 600 258)">467</text>
<text x="214" y="261" transform="rotate(20 214 261)">173</text>
<text x="253.3" y="262.9" transform="rotate(-19 253.3 262.9)">171</text>
<text x="260.6" y="261.1" transform="rotate(18 260.6 261.1)">171</text>
<text x="272.3" y="262.2">1302</text>
<text x="530.1" y="258.5">931</text>
<text x="542.6" y="263.5" transform="rotate(-9 542.6 263.5)">154</text>
<text x="549.7" y="262.3" transform="rotate(19 549.7 262.3)">162</text>
<text x="566.3" y="258.2">5354</text>
<text x="583.3" y="259.2" transform="rotate(-20 583.3 259.2)">173</text>
<text x="587.9" y="263.4">26°</text>
<text x="590.2" y="258.2">344</text>
<text x="513.7" y="566.1">0A</text>
<text x="530.9" y="566.1">ISSUED FOR CONSTRUCTION</text>
<text x="589.4" y="566.1">TKW.</text>
<text x="607.5" y="566.1">SP./WS.</text>
<text x="629.7" y="566.1">TNP.</text>
<text x="647.7" y="566.1">07 AUG 2026</text>
<text x="512" y="572.6">REV.</text>
<text x="540.8" y="572.6">DESCRIPTION</text>
<text x="586" y="572.6">AUTHOR</text>
<text x="610.1" y="572.6">CHK.</text>
<text x="629.1" y="572.6">APPR.</text>
<text x="653.3" y="572.6">DATE</text>
</g>
<g font-size="3.5">
<text x="718.3" y="538.8">CAZ CONSORTIUM</text>
<text x="723.1" y="534.8">POSCO E&amp;C /</text>
<text x="781.5" y="539.5">ENGINEERING CO.,LTD</text>
<text x="786.2" y="535.5">P PROFESSIONAL</text>
</g>
<g font-size="2.8">
<text x="671.4" y="512.4">CLIENT NAME :</text>
<text x="671.4" y="530">CONTRACTOR :</text>
<text x="752.5" y="530">GENERATED BY :</text>
<text x="671.6" y="546.4">DRAWING TITLE :</text>
<text x="671.9" y="567.9">DWG NO :</text>
<text x="740.6" y="567.6">SHEET</text>
<text x="760.6" y="568">REV NO :</text>
<text x="782.1" y="568.1">SCALE :</text>
<text x="805.5" y="568.3">SIZE :</text>
</g>
</svg>
